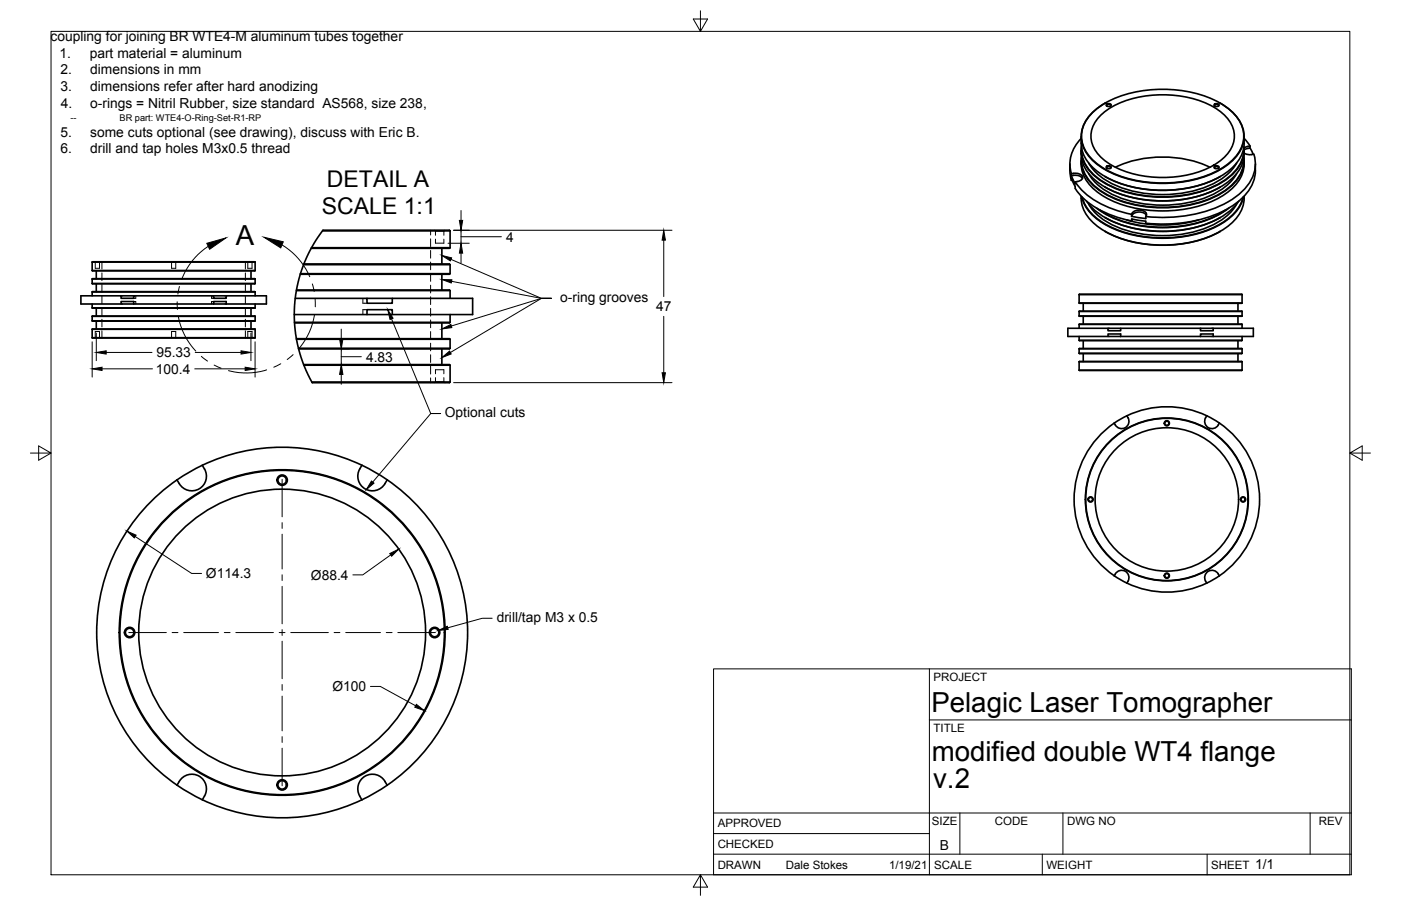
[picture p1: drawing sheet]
<svg xmlns="http://www.w3.org/2000/svg" width="432mm" height="279mm" viewBox="0 0 432 279" stroke-linecap="round" stroke-linejoin="round" font-family="sans-serif">
<!-- layer: Visible -->
<g fill="none" stroke="#000" stroke-width=".51">
<path d="M336.4 35a29.2 29.2 0 0 1 18.9-7.4 36 36 0 0 1 22.3 5.2 10.9 10.9 0 0 1 5.5 11.1 14.8 14.8 0 0 1-8.7 9.1 39.4 39.4 0 0 1-33.7-.8 12.8 12.8 0 0 1-7.3-9.6 9.9 9.9 0 0 1 3-7.6zM338.8 36.1a26 26 0 0 1 17.7-6.8 30 30 0 0 1 20.3 5.7 8.6 8.6 0 0 1 0 14 30.5 30.5 0 0 1-22.2 5.6 25.3 25.3 0 0 1-15.8-6.7 8.2 8.2 0 0 1 0-11.8zM340.6 31.8a13.5 13.5 0 0 0-7.3 9.6 11.3 11.3 0 0 0 5.7 9.9 38 38 0 0 0 28.3 4.3 24.8 24.8 0 0 0 14.1-7.8 9.3 9.3 0 0 0-1-12.7l-2.7-2.2-1.7-1.1M341 32.2a.82 .82 0 0 1 .8-.3 .82 .82 0 0 1 .6 .7 .82 .82 0 0 1-.8 .3 .82 .82 0 0 1-.6-.7zM341.2 32.8l-.1-.4 .4-.2 .8 .2-.1 .4M374.2 32.2a.82 .82 0 0 1 .9-.3 .82 .82 0 0 1 .6 .7 .82 .82 0 0 1-.9 .3 .82 .82 0 0 1-.6-.7zM374.5 32.8l-.2-.4 .5-.2 .8 .2-.1 .4M329.7 50.6v2M329.8 52.6l.4 3M330.2 55.6v-.6l.7 1.7a11 11 0 0 0 4.8 6 32.7 32.7 0 0 0 13.1 5.5M330.2 54.2a3.1 3.1 0 0 1 3.4 .8M330.2 53.6a2.61 2.61 0 0 1 3.5 1.1 2.12 2.12 0 0 1-2.3 1.4"/>
<path d="M330.2 53.6v.6M330.2 54.2l1.2 2.5v-.6M330.4 55.6h-.2M331.4 56.1a24.1 24.1 0 0 0 14 9.2l3.4 .8M333.2 42.1v2.1M333.2 46.3v1.2M333.2 49.6v1M333.2 47.4a11.7 11.7 0 0 0 5.9 9.4 38.4 38.4 0 0 0 30 3.7 20.4 20.4 0 0 0 13.5-9.2l.8-2.5 .1-1.4M333.2 44.2a11.7 11.7 0 0 0 5.9 9.3 38.4 38.4 0 0 0 30 3.8 20.4 20.4 0 0 0 13.5-9.3l.8-2.5 .1-1.3M333.2 50.6a11.7 11.7 0 0 0 5.9 9.3 38.4 38.4 0 0 0 30 3.8 20.4 20.4 0 0 0 13.5-9.3l.8-2.5 .1-1.3M333.2 42.7a10.8 10.8 0 0 0-3 10.9M333.3 45.3a11.3 11.3 0 0 0 5.9 10.4 38.2 38.2 0 0 0 27.5 4.3 24.7 24.7 0 0 0 14.8-8.1 9.2 9.2 0 0 0 1.9-6.6"/>
<path d="M333.3 48.5a11.3 11.3 0 0 0 5.9 10.5 38.2 38.2 0 0 0 27.5 4.2 24.7 24.7 0 0 0 14.8-8 9.2 9.2 0 0 0 1.9-6.7M333.4 45.6a11.6 11.6 0 0 0 6.2 10.2 38.8 38.8 0 0 0 30.1 3.3 20.2 20.2 0 0 0 12.8-9.1 8.7 8.7 0 0 0 .8-4.4M333.4 48.9a11.6 11.6 0 0 0 6.2 10.2 38.8 38.8 0 0 0 30.1 3.3 20.2 20.2 0 0 0 12.8-9.1 8.7 8.7 0 0 0 .8-4.4M335.5 53.5a19.2 19.2 0 0 0 11.8 8.2 37.6 37.6 0 0 0 28.1-2.6 14.9 14.9 0 0 0 5.7-5.6M335.5 50.3a19.2 19.2 0 0 0 11.8 8.1 37.6 37.6 0 0 0 28.1-2.5 14.9 14.9 0 0 0 5.7-5.6M340.6 54.4a39 39 0 0 0 35.5 0M340.6 57.7v.1M340.7 57.7a39.1 39.1 0 0 0 35.3 0M341 51.4a.82 .82 0 0 1 .8-.3 .82 .82 0 0 1 .6 .6 .82 .82 0 0 1-.8 .4 .82 .82 0 0 1-.6-.7zM341.2 51.9l-.1-.3 .4-.3 .8 .3-.1 .3M343.8 51.6a35.1 35.1 0 0 1 29.1 0M374.2 51.4a.82 .82 0 0 1 .9-.3 .82 .82 0 0 1 .6 .6 .82 .82 0 0 1-.9 .4 .82 .82 0 0 1-.6-.7z"/>
<path d="M374.5 51.9l-.2-.3 .5-.3 .8 .3-.1 .3M376.1 57.7l-.1 .1M383.4 42.1v2.1M383.4 46.3v1.2M383.4 49.6v1M383.4 47.2l1.4 .5 1.6-.1a11.1 11.1 0 0 1-4.1 11.9 36.1 36.1 0 0 1-22.2 7.5l-7-.2M383.4 42.7l1.9 2.3M385.3 45.1l-1.9 .5M385.3 45.7l-1.9 .5M385.3 45.1v.6M385.3 45.7l.9 1.9M386.9 50.6v2"/>
<path d="M386.9 52.6a13.1 13.1 0 0 1-6.2 10.3 41.7 41.7 0 0 1-27.6 5.9v-.6l-4.3-.7M96 76.4h42.7M99.4 71.2h39.3M136.2 76.6v4.8M138.7 71.2l-.2-.2h-39l-3.3 5.1-2.5 5.3M138.7 76.4l-.2 .2h-42.6M138.7 71.2v5.2M333.2 60.5v.6M333.2 61.1a11.7 11.7 0 0 0 5.9 9.3 38.4 38.4 0 0 0 30 3.8 20.4 20.4 0 0 0 13.5-9.3l.8-2.5 .1-1.3M333.4 60.7a15.3 15.3 0 0 0 9.8 9.8 39.6 39.6 0 0 0 33.3-1.5 13.4 13.4 0 0 0 6.8-8.3M333.6 60.8a14.1 14.1 0 0 0 7.5 8.6 39.3 39.3 0 0 0 34.5 0 14.1 14.1 0 0 0 7.5-8.6M334.9 62.1a24.2 24.2 0 0 0 15.9 8.6 37.5 37.5 0 0 0 27.2-4.8 15.3 15.3 0 0 0 3.8-3.8"/>
<path d="M335.5 62.9a19.2 19.2 0 0 0 11.8 8.2 37.6 37.6 0 0 0 28.1-2.6 14.9 14.9 0 0 0 5.7-5.6M337.9 64.2a34.8 34.8 0 0 0 23.6 5.9 32.1 32.1 0 0 0 17.2-5.9M338.8 64.7a37.3 37.3 0 0 0 27.4 4.6 30 30 0 0 0 11.6-4.6M340.6 67.1a39 39 0 0 0 35.5 0M340.6 71.4a39 39 0 0 0 35.5 0M347.2 67.8a39.7 39.7 0 0 0 22.2 0M348.8 67.6v.6l.3-.6M348.8 66.7l4.3 .7v-.6M348.9 65.8l-.1 .9a2.78 2.78 0 0 1 4.5-.3M348.9 65.8a2.94 2.94 0 0 1 4.4-.1l-.2 1.1M383.4 60.5v.6M28.4 97.6h50.2"/>
<path d="M28.4 98.9h50.2M28.4 94.9h50.2M28.4 87.4h50.2M28.4 86h50.2M28.4 83.4h50.2M28.4 90h50.2M28.4 80.8h50.2M28.4 80.8v2.6M28.4 86v1.4M28.4 90v1.2M28.4 93.7v1.2M28.4 97.6v1.3"/>
<path d="M29.7 83.5v2.4M29.7 87.5v2.4M29.7 95v2.5M29.7 99v2.5M37.3 93.7v-.7h3.9v.7M37.3 91.2h3.9M41.2 93.7h-16.3v-2.5h12.4v.8h3.9v-.8h24.6v.8h3.9v-.8h12.4v2.5h-12.4M41.2 93.7h24.6M65.8 93.7h3.9M65.8 93.7v-.7h3.9v.7M65.8 91.2h3.9M77.4 83.5v2.4"/>
<path d="M77.4 87.5v2.4M77.4 95v2.5M77.4 99v2.5M78.6 80.8v2.6M78.6 86v1.4M78.6 90v1.2M78.6 93.7v1.2M78.6 97.6v1.3M90.8 99.4h47.9M91 92h22.1v1.5h7.8v-1.5h24.8v5h-55M91.4 89.6h47.3M91.4 89.4h47.1l.2 .2v2.4"/>
<path d="M92.6 84.4h46.1M93.6 81.6h45.1M93.7 81.4l-1.6 4.8-.9 4.5-.5 4.8 .1 4.3 .6 4.8 1.1 4.8 1.8 4.7 1.9 3.9h42.3l.2-.2M93.7 81.4h44.8l.2 .2v2.8l-.2 .2h-46M113.1 97v-1.5h7.8v1.5M113.1 92h7.8M136.2 84.6v4.8M136.2 99.6v4.8M138.7 97v2.4l-.2 .2h-47.7M332.6 97.4h50.2M332.6 96.1h50.2M332.6 93.4h50.2"/>
<path d="M332.6 90.8h50.2M332.6 90.8v2.6M332.6 96.1v1.3M333.9 93.5v2.4M333.9 97.5v2.4M381.6 93.5v2.4M381.6 97.5v2.4M382.8 90.8v2.6M382.8 96.1v1.3M28.4 101.6h50.2M28.4 104.1h50.2M28.4 101.6v2.5"/>
<path d="M78.6 101.6v2.5M91.4 104.4h47.1l.2 .2M91.4 104.6h47.3M92 107.4h46.7M93.6 112.4h44.9l.2 .2M93.7 112.6h45M96.1 117.8h42.6M136.2 107.6v4.8M138.7 107.4l-.2 .2h-46.5M138.7 104.6v2.8M138.7 112.6v5.2M332.6 107.6h50.2"/>
<path d="M332.6 108.9h50.2M332.6 111.6h50.2M332.6 104.9h50.2M332.6 114.2h50.2M332.6 100.1h50.2M332.6 100.1v1.1M332.6 103.8v1.1M332.6 107.6v1.3M332.6 111.6v2.6M333.9 105.1v2.4M333.9 109.1v2.4M341.5 103.8v-.8h3.9v.8"/>
<path d="M341.5 101.2h3.9M345.4 103.8h-16.3v-2.6h12.4v.8h3.9v-.8h24.6v.8h3.9v-.8h12.4v2.6h-12.4M345.4 103.8h24.6M370 103.8h3.9M370 103.8v-.8h3.9v.8M370 101.2h3.9M381.6 105.1v2.4M381.6 109.1v2.4M382.8 100.1v1.1M382.8 103.8v1.1M382.8 107.6v1.3M382.8 111.6v2.6"/>
<path d="M347.3 128.2a2.33 2.33 0 0 1-.5 3.7 2.33 2.33 0 0 1-3.4-1.4M371.6 128.8a2.29 2.29 0 0 0 1.1 3.2 2.29 2.29 0 0 0 3.1-1.5M371.9 128.2l-.3 .6M371.9 128.2a28.6 28.6 0 0 0-37 11.5 28.6 28.6 0 0 0 8.5 37.9M371.9 128.2a28.6 28.6 0 0 1 16.3 25.8 28.6 28.6 0 0 1-16.3 25.8M62.4 143.5a4.6 4.6 0 0 1-.4 6.8 4.6 4.6 0 0 1-6.8-1.2l-.7-1.1M62.4 143.5a57.1 57.1 0 0 1 74.1 23 57.1 57.1 0 0 1-17.1 75.6M62.4 143.5a57.1 57.1 0 0 0-7.8 98.6M111.5 143.5a4.7 4.7 0 0 0 1 7.3 4.7 4.7 0 0 0 6.8-2.8M343.4 177.6a2.33 2.33 0 0 1 3.4-1.4 2.33 2.33 0 0 1 .5 3.7M343.4 177.6a28.6 28.6 0 0 0 28.5 2.2M371.6 179.3l.3 .6"/>
<path d="M375.8 177.6a2.29 2.29 0 0 0-3-1.6 2.29 2.29 0 0 0-1.2 3.3M54.5 242.2a4.7 4.7 0 0 1 3.9-3.4 4.7 4.7 0 0 1 4.6 2.2 4.9 4.9 0 0 1-.6 5.7M54.6 242.1l3.8 2.4 4 2.1M119.3 242.2a4.6 4.6 0 0 0-4.6-3.4 4.6 4.6 0 0 0-4.4 3.7 5.3 5.3 0 0 0 1.2 4.2M119.4 242.1a57.2 57.2 0 0 1-57 4.5"/>
<circle cx="359.6" cy="130.5" r=".65"/>
<circle cx="359.6" cy="130.5" r=".79"/>
<circle cx="87" cy="148.1" r="1.3"/>
<circle cx="87" cy="148.1" r="1.6"/>
<circle cx="336.1" cy="154" r=".65"/>
<circle cx="336.1" cy="154" r=".79"/>
<circle cx="359.6" cy="154" r="25"/>
<circle cx="359.6" cy="154" r="22.1"/>
<circle cx="359.6" cy="154" r="25.1"/>
<circle cx="383.1" cy="154" r=".65"/>
<circle cx="383.1" cy="154" r=".79"/>
<circle cx="359.6" cy="177.5" r=".65"/>
<circle cx="359.6" cy="177.5" r=".79"/>
<circle cx="40" cy="195.1" r="1.3"/>
<circle cx="40" cy="195.1" r="1.6"/>
<circle cx="87" cy="195.1" r="50"/>
<circle cx="87" cy="195.1" r="50.2"/>
<circle cx="87" cy="195.1" r="44.2"/>
<circle cx="134" cy="195.1" r="1.3"/>
<circle cx="134" cy="195.1" r="1.6"/>
<circle cx="87" cy="242.1" r="1.3"/>
<circle cx="87" cy="242.1" r="1.6"/>
</g>
<!-- layer: Hidden -->
<g fill="none" stroke="#000" stroke-width=".31">
<path d="M132.7 71v1.5M132.7 73.7v2.4M132.7 77.2v2.4M133.9 71l.3 .3M134.2 71.3h2.6M134.2 73.7v1.3h2.6v-1.3M134.2 71.3v1.3M136.8 71.3v1.3M137.1 71l-.3 .3M29.2 80.7l.2 .2M29.4 80.9h1.3M29.4 80.9v1.8h1.3v-1.8"/>
<path d="M30.8 80.7l-.1 .2M31.4 80.7v2.3M31.4 84.2v2.3M31.4 87.7v2.4M31.4 91.3v2.4M31.4 94.9v2.4M31.4 98.4v2.4M41.2 93h.6v.7M41.8 91.2v.8h-.6M52.7 80.7l.2 .2M52.9 80.9h1.3M52.9 80.9v1.8h1.3v-1.8"/>
<path d="M54.3 80.7l-.1 .2M65.2 91.2v.8h.6M65.8 93h-.6v.7M75.6 80.7v2.3M75.6 84.2v2.3M75.6 87.7v2.4M75.6 91.3v2.4M75.6 94.9v2.4M75.6 98.4v2.4M76.2 80.7l.2 .2M76.4 80.9h1.3M76.4 80.9v1.8h1.3v-1.8"/>
<path d="M77.8 80.7l-.1 .2M111.8 92v1.5h1.3M113.1 95.5h-1.3v1.5M132.7 80.8v2.4M132.7 84.4v2.4M132.7 87.9v2.4M132.7 91.5v2.4M132.7 95.1v2.4M132.7 98.7v2.4M29.4 104.1h1.3M29.4 104.1v-1.9h1.3v1.9M29.4 104.1l-.2 .1"/>
<path d="M30.7 104.1l.1 .1M31.4 102v2.2M52.9 104.1h1.3M52.9 104.1v-1.9h1.3v1.9M52.9 104.1l-.2 .1M54.2 104.1l.1 .1M75.6 102v2.2M76.4 104.1h1.3M76.4 104.1v-1.9h1.3v1.9M76.4 104.1l-.2 .1M77.7 104.1l.1 .1M132.7 102.3v2.3"/>
<path d="M132.7 105.8v2.4M132.7 109.4v2.4M132.7 113v2.4M132.7 116.5v1.5M134.2 117.7h2.6M134.2 115.3v-1.3h2.6v1.3M134.2 117.7l-.3 .3M134.2 116.5v1.2M136.8 117.7l.3 .3M136.8 116.5v1.2"/>
</g>
<!-- layer: Border -->
<path d="M15.7 9.7h400.3v260.1h-400.3zM215.9 3.3v6.4l-2.2-3.8h4.4l-2.2 3.8M9.4 139.7h6.3l-3.8-2.2v4.4l3.8-2.2M416 139.7l3.8 2.2v-4.4l-3.8 2.2h6.4M215.9 269.8l2.2 3.8h-4.4l2.2-3.8v6.3" fill="none" stroke="#000" stroke-width=".31"/>
<!-- layer: Titleblock -->
<path d="M219.9 206.3h196.6v63.5h-196.6zM286.4 206.3v63.5M286.4 222h130.1M219.9 257.1h66.5M219.9 250.7h196.6M295.8 250.7v12.7M327.6 250.7v12.7M403.8 250.7v12.7M219.9 263.4h196.6M321.2 263.4v6.4M372 263.4v6.4" fill="none" stroke="#000" stroke-width=".31"/>
<!-- layer: Annotations -->
<g fill="none" stroke="#000" stroke-width=".31">
<path d="M64.2 76a21.1 21.1 0 0 0-8.2 10.1M86.9 75.5a21.2 21.2 0 0 1 8.6 9.8M139 80l27.9 12h3M54.6 93.1l.1 2.3M55 97.8a21 21 0 0 0 5.3 10.5M55.3 88.3l-.5 2.4M96.3 87.6l.5 2.3M96.9 97a20.9 20.9 0 0 1-4.9 10.7M97.1 92.2l.1 2.4M120.7 98.3l12.1 29.2h3h-3l-17.9 21.2M139.2 86.8l27.7 5.2h3M169.9 92h-3l-27.8 8.5"/>
<path d="M169.9 92h-3l-28.1 16.7M62.1 109.9l1.8 1.5M66 112.6l2.2 1M82.2 114.1a21.1 21.1 0 0 1-11.8 .2M86.5 112.2l-2.1 1M90.3 109.4l-1.8 1.5M151.7 190.7h-3.1l-10.6 2.9"/>
</g>
<path d="M63.7 75l6-1.6-5.1 3.5zM81.3 73.2l6 1.4-.8 1.9zM119.5 95.5l1.6 2.6-.9 .4zM136.2 78.8l3 .7-.4 1zM136.2 86.2l3.1 .1-.2 1zM136.2 110.3l2.4-2 .5 .9zM136.2 101.5l2.8-1.4 .3 .9zM114.5 148.3l.8 .7-2.4 2zM135.1 194.4l2.8-1.3 .2 1z" fill="#000" stroke="#000" stroke-width=".31"/>
<!-- layer: Center Lines -->
<g fill="none" stroke="#000" stroke-width=".31">
<path d="M87 147.8v11.6M87 161.2v1.8M87 164.7v10.8M87 177.2v1.8M39.7 195.1h11.6M53 195.1h1.8M56.6 195.1h10.7M69.1 195.1h1.8M72.7 195.1h11.6M86 195.1h1.8M87 180.8v11.6M87 194.2v1.8"/>
<path d="M87 197.7v11.6M89.6 195.1h11.6M103 195.1h1.8M106.6 195.1h10.7M119 195.1h1.8M122.6 195.1h11.6M87 211.1v1.8M87 214.7v10.7M87 227.2v1.8M87 230.7v11.6"/>
</g>
<!-- layer: Dimensions -->
<g fill="none" stroke="#000" stroke-width=".31">
<path d="M138.1 75h6.5M139.8 71h67.3M142.1 73h12.4M142.1 64.9v3.1M142.1 71v4M142.1 78.1v3M204.6 74.1v17.4M204.6 97.6v17.4M28.4 105.4v10.9M29.7 102.7v8.5M31.5 113.7h15.5M32.7 108.7h14.1"/>
<path d="M60 113.7h15.6M60.2 108.7h14.1M77.3 102.7v8.5M78.6 105.4v10.9M105.2 110h6.2M105.2 101.5v3M105.2 107.6v4.8M105.2 115.5v3M105.5 107.6h2.2M105.5 112.4h2.2M139.8 118h67.3M41.7 165.5l17.4 11.3h3"/>
<path d="M120.4 171.1l-8.6 6.2h-3M114.2 211.7h3l10.9 6"/>
</g>
<g fill="#000" stroke="#000" stroke-width=".31">
<path d="M141.6 68h1l-.5 3zM142.1 75l.5 3.1h-1zM204.6 71l.5 3.1h-1zM28.4 113.7l3.1-.5v1.1zM29.7 108.7l3-.5v1zM74.3 108.2l3 .5-3 .5zM75.6 113.2l3 .5-3 .6zM104.7 104.5h1l-.5 3.1zM105.2 112.4l.5 3.1h-1zM204.1 115h1l-.5 3zM39.1 163.8l2.9 1.2-.6 .9zM120.1 170.7l2.8-1.3-2.2 2.1z"/>
<path d="M128.3 217.2l2.5 1.9-3-1z"/>
</g>
<g font-size="8.5">
<text x="72.6" y="75.5">A</text>
<text x="287.1" y="219.5">Pelagic Laser Tomographer</text>
<text x="287.2" y="234.6">modified double WT4 flange</text>
<text x="287.6" y="243.1">v.2</text>
</g>
<g font-size="7.1">
<text x="100.8" y="57.6">DETAIL A</text>
<text x="99.2" y="66.1">SCALE 1:1</text>
</g>
<g font-size="4.3">
<text x="15.6" y="12.8">coupling for joining BR WTE4-M aluminum tubes together</text>
<text x="18.3" y="17.9">1.</text>
<text x="27.6" y="17.9">part material = aluminum</text>
<text x="18.7" y="23">2.</text>
<text x="27.8" y="23">dimensions in mm</text>
<text x="18.6" y="28.1">3.</text>
<text x="27.8" y="28.1">dimensions refer after hard anodizing</text>
<text x="18.7" y="33.2">4.</text>
<text x="27.8" y="33.2">o-rings = Nitril Rubber, size standard AS568, size 238,</text>
<text x="18.6" y="42.1">5.</text>
<text x="18.6" y="47.2">6.</text>
<text x="27.8" y="42.1">some cuts optional (see drawing), discuss with Eric B.</text>
<text x="27.8" y="47.2">drill and tap holes M3x0.5 thread</text>
<text x="156" y="74.5">4</text>
<text x="172.6" y="93.1">o-ring grooves</text>
<text x="202.3" y="96">47</text>
<text x="48.2" y="110.2">95.33</text>
<text x="112.8" y="111.5">4.83</text>
<text x="48" y="115.2">100.4</text>
<text x="137.1" y="128.7">Optional cuts</text>
<text x="63.5" y="178.3">Ø114.3</text>
<text x="95.8" y="178.8">Ø88.4</text>
<text x="153.1" y="191.8">drill/tap M3 x 0.5</text>
<text x="102.4" y="213.2">Ø100</text>
<text x="289.7" y="262.1">B</text>
<text x="386.8" y="268.1">1/1</text>
</g>
<g font-size="3.5">
<text x="287.7" y="210.1">PROJECT</text>
<text x="287.7" y="225.8">TITLE</text>
<text x="221.2" y="255.2">APPROVED</text>
<text x="287.2" y="254.5">SIZE</text>
<text x="306.6" y="254.5">CODE</text>
<text x="328.9" y="254.5">DWG NO</text>
<text x="406.5" y="254.5">REV</text>
<text x="221.2" y="261.5">CHECKED</text>
<text x="221.2" y="267.9">DRAWN</text>
<text x="242.2" y="267.9">Dale Stokes</text>
<text x="274" y="267.9">1/19/21</text>
<text x="288" y="267.9">SCALE</text>
<text x="322.5" y="267.9">WEIGHT</text>
<text x="373.3" y="267.9">SHEET</text>
</g>
<g font-size="2.8">
<text x="21.7" y="37.3">--</text>
<text x="36.9" y="37.3">BR part: WTE4-O-Ring-Set-R1-RP</text>
</g>
</svg>
